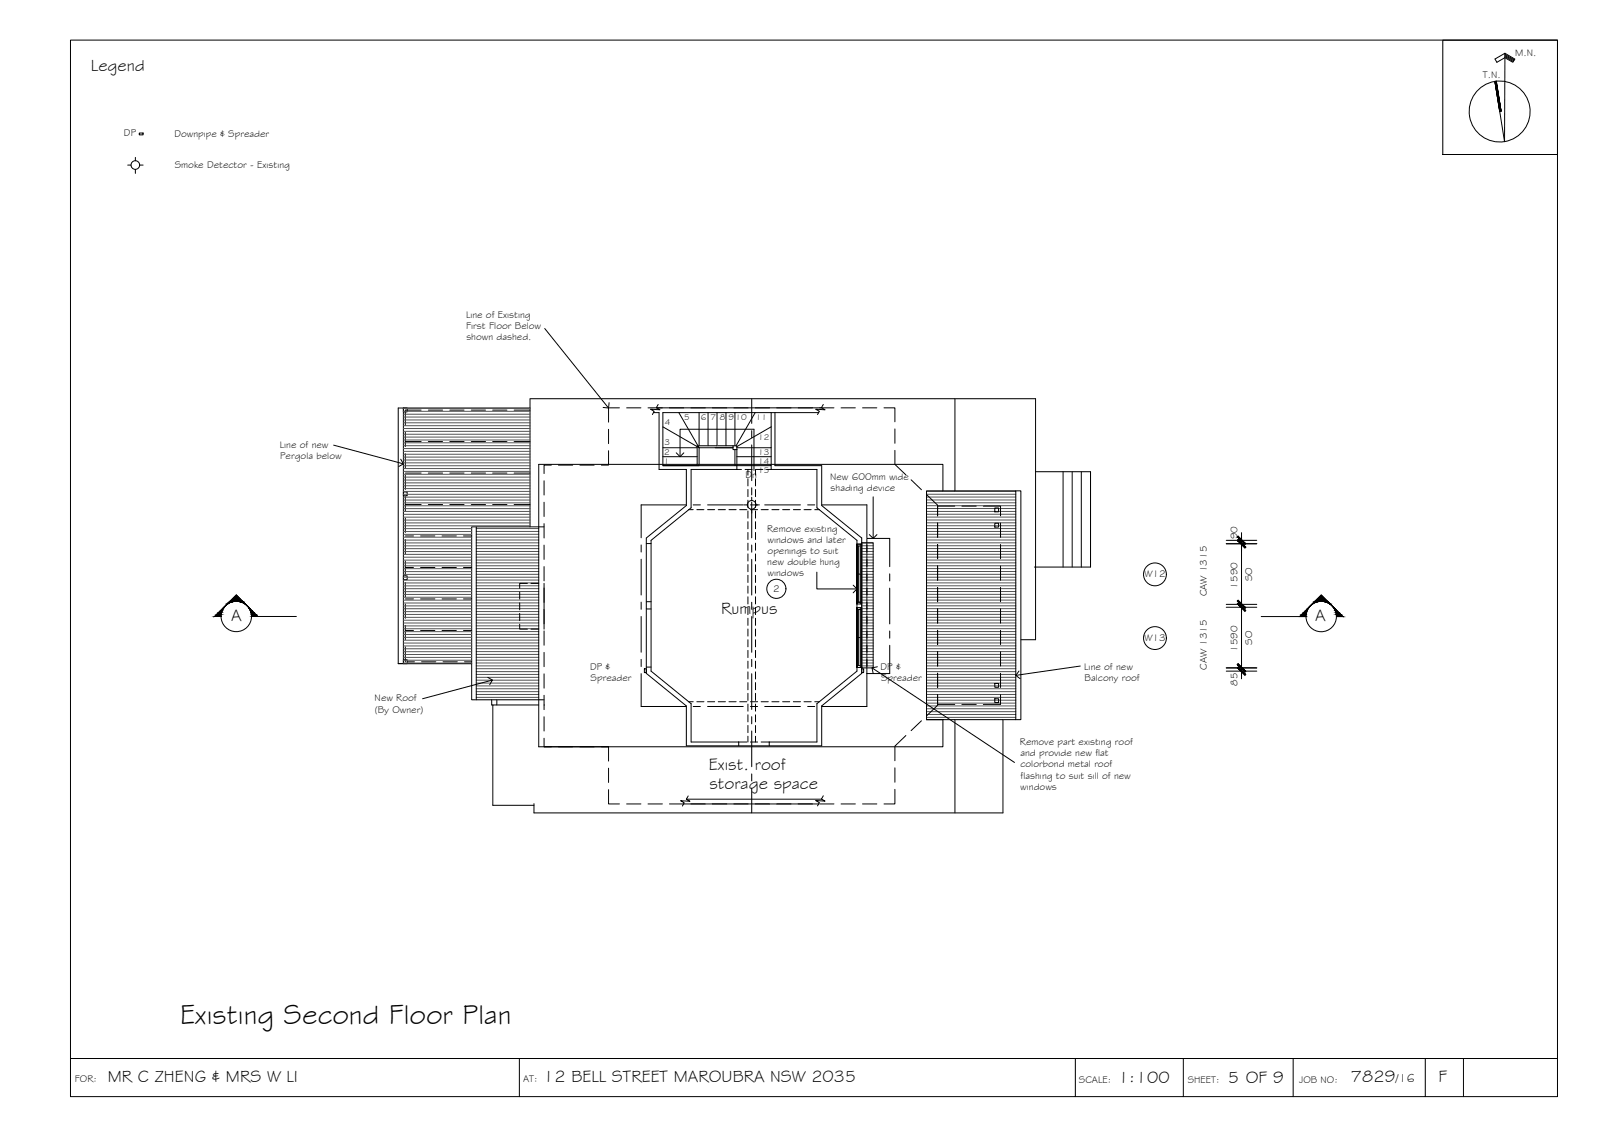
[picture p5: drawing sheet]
<svg xmlns="http://www.w3.org/2000/svg" width="420mm" height="297mm" viewBox="0 0 420 297" stroke-linecap="round" stroke-linejoin="round" font-family="sans-serif">
<!-- layer: HATCH -->
<g fill="none" stroke="#545454" stroke-width=".26">
<path d="M105.8 119.8h33.2M105.8 119.1h33.2M105.8 118.3h33.2M105.8 117.6h33.2M105.8 116.9h33.2M105.8 116.1h33.2M105.8 115.4h33.2M105.8 114.6h33.2M105.8 113.8h33.2M105.8 113.1h33.2M105.8 112.3h33.2M105.8 111.6h33.2"/>
<path d="M105.8 110.8h33.2M105.8 110.1h33.2M105.8 109.3h33.2M105.8 108.6h33.2M105.8 107.8h33.2M105.8 107.1h33.2M105.8 139.4h17.9M105.8 137.9h33.2M105.8 135.6h33.2M105.8 134.1h33.2M105.8 132.6h33.2M105.8 131.1h33.2"/>
<path d="M105.8 130.3h33.2M105.8 128.8h33.2M105.8 138.6h17.9M105.8 137.1h33.2M105.8 136.3h33.2M105.8 134.8h33.2M105.8 133.3h33.2M105.8 131.8h33.2M105.8 129.6h33.2M105.8 128.1h33.2M105.8 127.4h33.2M105.8 126.6h33.2"/>
<path d="M105.8 125.8h33.2M105.8 125.1h33.2M105.8 124.3h33.2M105.8 123.6h33.2M105.8 122.8h33.2M105.8 122.1h33.2M105.8 121.3h33.2M105.8 120.6h33.2M124.9 139.3h16.4M124.9 138.6h16.4M243 139.3h23.4M243 138.6h23.4"/>
<path d="M243 137.8h23.4M243 137.1h23.4M243 136.3h23.4M243 135.6h23.4M243 134.8h23.4M243 134.1h23.4M243 133.3h23.4M243 132.6h23.4M243 131.8h23.4M243 131.1h23.4M243 130.3h23.4M243 129.6h23.4"/>
<path d="M243 128.8h23.4M105.8 159.6h17.9M105.8 158.1h17.9M105.8 156.6h17.9M105.8 155.8h17.9M105.8 154.3h17.9M105.8 152.8h17.9M105.8 151.3h17.9M105.8 149.9h17.9M105.8 149.1h17.9M105.8 147.6h17.9M105.8 146.1h17.9"/>
<path d="M105.8 144.6h17.9M105.8 143.1h17.9M105.8 142.3h17.9M105.8 140.8h17.9M105.8 158.8h17.9M105.8 157.3h17.9M105.8 155.1h17.9M105.8 153.6h17.9M105.8 152.1h17.9M105.8 150.6h17.9M105.8 148.4h17.9M105.8 146.8h17.9"/>
<path d="M105.8 145.3h17.9M105.8 143.8h17.9M105.8 141.6h17.9M105.8 140.1h17.9M124.9 159.6h16.4M124.9 158.8h16.4M124.9 158.1h16.4M124.9 157.3h16.4M124.9 156.6h16.4M124.9 155.8h16.4M124.9 155.1h16.4M124.9 154.3h16.4"/>
<path d="M124.9 153.6h16.4M124.9 152.8h16.4M124.9 152.1h16.4M124.9 151.3h16.4M124.9 150.6h16.4M124.9 149.8h16.4M124.9 149.1h16.4M124.9 148.3h16.4M124.9 147.6h16.4M124.9 146.8h16.4M124.9 146.1h16.4M124.9 145.3h16.4"/>
<path d="M124.9 144.6h16.4M124.9 143.8h16.4M124.9 143.1h16.4M124.9 142.3h16.4M124.9 141.6h16.4M124.9 140.8h16.4M124.9 140.1h16.4M226 159.6h3M226 158.8h3M226 158.1h3M226 157.3h3M226 156.6h3"/>
<path d="M226 155.8h3M226 155.1h3M226 154.3h3M226 153.6h3M226 152.8h3M226 152.1h3M226 151.3h3M226 150.6h3M226 149.8h3M226 149.1h3M226 148.3h3M226 147.6h3"/>
<path d="M226 146.8h3M226 146.1h3M226 145.3h3M226 144.6h3M226 143.8h3M226 143.1h3M226 142.3h3M243 159.6h23.4M243 158.8h23.4M243 158.1h23.4M243 157.3h23.4M243 156.6h23.4"/>
<path d="M243 155.8h23.4M243 155.1h23.4M243 154.3h23.4M243 153.6h23.4M243 152.8h23.4M243 152.1h23.4M243 151.3h23.4M243 150.6h23.4M243 149.8h23.4M243 149.1h23.4M243 148.3h23.4M243 147.6h23.4"/>
<path d="M243 146.8h23.4M243 146.1h23.4M243 145.3h23.4M243 144.6h23.4M243 143.8h23.4M243 143.1h23.4M243 142.3h23.4M243 141.6h23.4M243 140.8h23.4M243 140.1h23.4M105.8 173.8h17.9M105.8 173.1h17.9"/>
<path d="M105.8 171.6h17.9M105.8 170.1h17.9M105.8 168.6h17.9M105.8 167.8h17.9M105.8 166.3h17.9M105.8 164.8h17.9M105.8 163.3h17.9M105.8 161.1h17.9M105.8 172.4h17.9M105.8 170.9h17.9M105.8 169.3h17.9M105.8 167.1h17.9"/>
<path d="M105.8 165.6h17.9M105.8 164.1h17.9M105.8 162.6h17.9M105.8 161.9h17.9M105.8 160.4h17.9M124.9 164.8h16.4M124.9 164.1h16.4M124.9 163.3h16.4M124.9 162.6h16.4M124.9 161.8h16.4M124.9 161.1h16.4M124.9 160.3h16.4"/>
<path d="M124.9 179.8h16.4M124.9 179.1h16.4M124.9 178.3h16.4M124.9 177.6h16.4M124.9 176.8h16.4M124.9 176.1h16.4M124.9 175.3h16.4M124.9 174.6h16.4M124.9 173.8h16.4M124.9 173.1h16.4M124.9 172.3h16.4M124.9 171.6h16.4"/>
<path d="M124.9 170.8h16.4M124.9 170.1h16.4M124.9 169.3h16.4M124.9 168.6h16.4M124.9 167.8h16.4M124.9 167.1h16.4M124.9 166.3h16.4M124.9 165.6h16.4M226 174.6h3M226 173.8h3M226 173.1h3M226 172.3h3"/>
<path d="M226 171.6h3M226 170.8h3M226 170.1h3M226 169.3h3M226 168.6h3M226 167.8h3M226 167.1h3M226 166.3h3M226 165.6h3M226 164.8h3M226 164.1h3M226 163.3h3"/>
<path d="M226 162.6h3M226 161.8h3M226 161.1h3M226 160.3h3M243 179.8h23.4M243 179.1h23.4M243 178.3h23.4M243 177.6h23.4M243 176.8h23.4M243 176.1h23.4M243 175.3h23.4M243 174.6h23.4"/>
<path d="M243 173.8h23.4M243 173.1h23.4M243 172.3h23.4M243 171.6h23.4M243 170.8h23.4M243 170.1h23.4M243 169.3h23.4M243 168.6h23.4M243 167.8h23.4M243 167.1h23.4M243 166.3h23.4M243 165.6h23.4"/>
<path d="M243 164.8h23.4M243 164.1h23.4M243 163.3h23.4M243 162.6h23.4M243 161.8h23.4M243 161.1h23.4M243 160.3h23.4M124.9 182.8h16.4M124.9 182.1h16.4M124.9 181.3h16.4M124.9 180.6h16.4M243 188.1h23.4"/>
<path d="M243 187.3h23.4M243 186.6h23.4M243 185.8h23.4M243 185.1h23.4M243 184.3h23.4M243 183.6h23.4M243 182.8h23.4M243 182.1h23.4M243 181.3h23.4M243 180.6h23.4"/>
</g>
<!-- layer: BORDER -->
<g fill="none" stroke="#000" stroke-width=".26">
<path d="M18.5 10.5h390v277h-390zM378.4 10.5h30.1v30h-30.1zM394.7 14.3l2.5 1.4M394.7 14.6l2.4 1.3M394.7 14.8l2.2 1.3M394.7 14l2.6 1.5-.5 .8-2.1-1.2-2.1 1.2-.5-.8 2.6-1.5-.1 23.1-2.5-15.7M392.4 21.3l1.3 7.9M18.5 277.5h390M136.2 277.5v10M282 277.5v10M310.4 277.5v10M339.2 277.5v10"/>
<path d="M373.8 277.5v10M383.8 277.5v10"/>
<circle cx="393.3" cy="29.2" r="8"/>
</g>
<!-- layer: ROOFPLAN EXIST. -->
<g fill="none" stroke="#000" stroke-width=".26">
<path d="M139 104.5h132.6v63.2h-3.9M139 104.6v33.5M197.2 104.5v6.5M197.2 112.9v1.9M197.2 116.6v9.4M179.9 132.4h-11.7v8.6M181.8 132.4h1.9M185.6 132.4h9.3M196.8 132.4h1.9M197.2 127.9v1.9M197.2 131.6v9.4M200.6 132.4h9.3"/>
<path d="M211.8 132.4h1.9M215.6 132.4h11.8v8.6M247.3 128.7v-7h-106v74.1h106v-7.1M136.3 155.2v1.9M136.3 158v1.9M138.3 152.9h-2v1.4M139.3 152.9h2M142.7 152.9v12M168.2 142.9v1.8M168.2 146.6v9.4M168.2 157.9v1.8M197.2 142.9v1.9"/>
<path d="M197.2 146.6v9.4M197.2 157.9v1.9M227.4 142.9v1.8M227.4 146.6v9.4M227.4 157.9v1.8M136.3 163.6v1.3h2M136.3 160.8v1.9M139.3 164.9h2M168.2 161.6v9.4M168.2 172.9v1.8M168.2 176.6v8.6h11.7M197.2 161.6v9.4"/>
<path d="M197.2 172.9v1.9M197.2 176.6v9.4M227.4 161.6v9.4M227.4 172.9v1.8M227.4 176.6v8.6h-11.8M141.3 184.8h-12v26.3h10.7M142.7 184.8h.1M181.8 185.2h1.9M185.6 185.2h9.3M196.8 185.2h1.9M197.2 187.9v1.9M197.2 191.6v9.4"/>
<path d="M200.6 185.2h9.3M211.8 185.2h1.9M263 188.7v24.4h-123v-2.4M197.2 202.9v1.9M197.2 206.6v6.5"/>
</g>
<!-- layer: 0.13 -->
<g fill="none" stroke="#000" stroke-width=".26">
<path d="M106.3 113.3v3.8M106.3 118.9v3.8M106.3 115.8h4.2M110.5 107.5h-4.2v4M112.3 107.5h3.8M112.3 115.8h3.8M118 107.5h3.7M118 115.8h3.7M123.6 107.5h3.7M123.6 115.8h3.7M129.2 107.5h3.8M129.2 115.8h3.8"/>
<path d="M134.8 107.5h4.2M134.8 115.8h4.2M172.6 106l-.5 .9 1 .5-2.5-.1 1 .5-.5 .9M215.9 106l-.5 .9 1 .5-2.5-.1 1 .5-.5 .9M250.5 104.5v24.2M106.3 124.6v3.7M106.3 130.2v3.8M106.3 135.8v3.8M106.3 124h4.2M106.3 132.3h4.2M112.3 124h3.8M112.3 132.3h3.8"/>
<path d="M118 124h3.7M118 132.3h3.7M123.6 124h3.7M123.6 132.3h3.7M129.2 124h3.8M129.2 132.3h3.8M134.8 124h4.2M134.8 132.3h4.2M180.6 133.6h1.2M182.8 133.6h1.8M185.6 133.6h1.8M188.4 133.6h1.9"/>
<path d="M191.2 133.6h1.9M193.3 123.1h1.2M194 133.6h1.9M195.4 123.1h1.9M196.2 123.1v1.5M196.2 125.5v1.9M196.2 128.3v1.9M196.2 131.1v1.9M196.2 134v1.8M196.2 136.8v1.8M196.2 139.6v1.8M196.8 133.6h1.9"/>
<path d="M198.1 123.1v1.5M198.1 125.5v1.9M198.1 128.3v1.9M198.1 131.1v1.9M198.1 134v1.8M198.1 136.8v1.8M198.1 139.6v1.8M198.2 123.1h1.9M199.6 133.6h1.9M201 123.1h1.3M202.4 133.6h1.9M205.3 133.6h1.8"/>
<path d="M208.1 133.6h1.8M210.9 133.6h1.9M213.7 133.6h1.2M260.9 133.2h1v1h-1zM260.9 137.2h1v1h-1zM271.6 123.7h14.4v25h-14.7M278.8 123.7v25M281.2 123.7v25M283.6 123.7v25M286 123.7v25M106.3 141.4v3.8M106.3 147.1v3.7"/>
<path d="M106.3 152.7v3.8M106.3 158.3v3.8M106.3 140.5h2.1M106.3 148.8h2.1M106.3 157h2.1M110.3 140.5h3.8M110.3 148.8h3.8M110.3 157h3.8M115.9 140.5h3.8M115.9 148.8h3.8M115.9 157h3.8M121.6 140.5h2.1"/>
<path d="M121.6 148.8h2.1M121.6 157h2.1M196.2 142.4v1.9M196.2 145.2v1.9M196.2 148v1.9M196.2 150.8v1.9M196.2 153.6v1.9M196.2 156.5v1.8M196.2 159.3v1.8M198.1 142.4v1.9M198.1 145.2v1.9M198.1 148v1.9"/>
<path d="M198.1 150.8v1.9M198.1 153.6v1.9M198.1 156.5v1.8M198.1 159.3v1.8M106.3 163.9v3.8M106.3 169.6v3.9M106.3 165.3h2.1M106.8 173.5h1.9M110.3 165.3h3.8M110.6 173.5h3.7M115.9 165.3h3.8M116.2 173.5h3.7"/>
<path d="M121.6 165.3h2.1M121.8 173.5h1.9M196.2 162.1v1.8M196.2 164.9v1.9M196.2 167.7v1.9M196.2 170.5v1.9M196.2 173.3v1.9M196.2 176.1v1.9M196.2 179v1.8M198.1 162.1v1.8M198.1 164.9v1.9M198.1 167.7v1.9"/>
<path d="M198.1 170.5v1.9M198.1 173.3v1.9M198.1 176.1v1.9M198.1 179v1.8M260.9 179.2h1v1h-1zM180.6 184h1.2M182.8 184h1.8M185.6 184h1.8M188.4 184h1.9M191.2 184h1.9M193.7 194.5h2.2M194 184h1.9"/>
<path d="M196.2 181.8v1.8M196.2 184.6v1.9M196.2 187.4v1.9M196.2 190.2v1.9M196.2 193v1.5M196.8 184h1.9M196.8 194.5h1.9M198.1 181.8v1.8M198.1 184.6v1.9M198.1 187.4v1.9M198.1 190.2v1.9M198.1 193v1.5"/>
<path d="M199.6 184h1.9M199.6 194.5h2.1M202.4 184h1.9M205.3 184h1.8M208.1 184h1.8M210.9 184h1.9M213.7 184h1.2M250.5 188.7v24.4M260.9 183.2h1v1h-1zM180.5 208.7l-.5 .8 1 .6-2.5-.2 1 .6-.5 .8M215.9 208.6l-.5 .9 1 .5-2.5-.1 1 .5-.5 .9"/>
</g>
<!-- layer: 0 -->
<g fill="none" stroke="#000" stroke-width=".26">
<path d="M142.9 86.1l16.7 20.9M87.5 116.7l18.3 4.9M159.8 105.6l-.2 1.4-1.4-.2M177.4 118.7l1 1 1-1M197.7 112.5h-19.3v7.2M105.1 120.4l.7 1.2-1.2 .7M229 130.3v10.9M214.2 150v4.4h10.6M223.8 153.4l1 1-1 1M228 140.2l1 1 1-1M127.9 177.6l1.2 .7-.7 1.2M129.1 178.3l-18.3 4.9"/>
<path d="M228.7 175.1l37.4 24.8M230.1 174.8l-1.4 .3 .3 1.4M267.3 175.9l-.9 1.2 1.1 .8M283.3 174.6l-16.9 2.5"/>
</g>
<!-- layer: EXISTING -->
<g fill="none" stroke="#000" stroke-width=".26">
<path d="M159.6 118.2v3.7h-1.9M159.6 112.6v3.7M162.5 106.9h-2.9v3.8M164.3 106.9h3.8M170 106.9h48.7M171.4 108.2h1.5v14.9h7.1v9.4l-10.5 8.5v35.5l10.5 8.6v10.4h35.5v-10.4l10.5-8.6v-35.5l-10.5-8.5v-10.4h-12.3v-13.9M173.8 117.4h9M173.8 119.7h9M178 108.2l5.4 9.2-9.6-5.5M183.4 108.2v8.7M185.7 108.2v8.7M188.1 108.2v8.4"/>
<path d="M190.4 108.2v8.7M192.2 116.9h1.1v1h-1.1zM192.2 116.9h-9.4v5.2M192.8 108.2v8.7M192.8 117.9v4.2M193.3 117.9v5.2h-12v10l-10.5 8.6v34.3l10.5 8.5v10h12.4v1M193.3 117.4h9M193.3 119.7h9M197.7 112.5v10.8M198.1 108.2l-5.1 8.7M202.3 108.2v13.9h-28.5M202.3 111.9l-9 5.2"/>
<path d="M214.7 108.2h-40.9v13.9h9.6v-4.7h8.8M220.6 106.9h3.7M226.2 106.9h3.8M231.8 106.9h2.9v3.7M234.7 118.1v3.6l2.9 2.8M234.7 112.5v3.7M142.7 126v3.8M142.7 131.7v3.7M142.7 137.3v3.7M144.6 121.9h-1.9v2.3M146.5 121.9h3.7M152.1 121.9h3.7"/>
<path d="M202.3 122.1v1h12v10l10.5 8.6v34.3l-10.5 8.5v10h-12.6v1M239 125.8l2.7 2.6M243 129.7l2.9 2.7v2.8M245.9 137.1v3.8M142.7 142.9v3.8M142.7 148.5v3.8M142.7 154.2v3.7M142.7 159.8v3.7M169.5 142.5h1.3M169.5 157.7h1.3M169.5 159.7h1.3M224.8 142.7h1.2"/>
<path d="M224.8 157.9h1.2M224.8 159.8h1.2M245.9 142.7v3.8M245.9 148.4v3.7M245.9 154v3.7M245.9 159.6v3.8M142.7 165.4v3.8M142.7 171v3.8M142.7 176.7v3.7M169.5 174.9h1.3M224.8 175h1.2M245.9 165.2v3.8"/>
<path d="M245.9 170.9v3.7M245.9 176.5v3.7M142.7 193.5v2.3h1.9M142.7 195.8h16.9M142.7 182.3v3.7M142.7 187.9v3.8M157.7 195.8h1.9v3.7M237.6 192.8l-2.9 2.8v3.8M241.7 189l-2.7 2.6M245.9 182.1v2.8l-2.9 2.8M159.6 207v3.8h2.9M159.6 201.4v3.7"/>
<path d="M164.3 210.8h3.8M170 210.8h3.7M175.6 210.8h39.1M180 209.5h35.5M215 210.8h3.7M220.6 210.8h3.7M226.2 210.8h3.8M234.7 206.9v3.9h-2.9M234.7 201.3v3.8"/>
</g>
<!-- layer: SERVICES -->
<g fill="none" stroke="#000" stroke-width=".26">
<path d="M36.5 34.9h1v.5h-1zM33.5 43.3h.9M35.5 41.3v.9M35.5 44.4v1.1M36.6 43.3h.9M195.1 132.4h.9M197.2 130.4v.8M197.2 133.5v1M198.3 132.4h.9M169 175.3h.5v1h-.5zM226 175.3h.5v1h-.5z"/>
<circle cx="35.5" cy="43.3" r="1.13"/>
<circle cx="197.1" cy="132.4" r="1.13"/>
</g>
<!-- layer: BORDER -->
<g fill="#000" stroke="#000" stroke-width=".26">
<path d="M392.1 21.4l1.2 7.8zM392.1 21.4l.3-.1 1 7.9z"/>
<path d="M392.4 21.3l1 7.9h.3zM392.4 21.3l1.3 7.9z"/>
</g>
<!-- layer: SECTION POINT -->
<g fill="#000" stroke="#000" stroke-width=".26">
<path d="M58.7 159.2l.4-.4zM59.8 158.1h.3l-.6 .3zM60.3 157.6l1.7-1.6 1.6 1.6zM64.4 158.4l.4 .4zM64.8 158.8l.4 .4zM343.7 158.8l-.4 .4zM343.7 158.8l.4-.4zM344.9 157.6l1.6-1.6 1.7 1.6zM348.4 158.1l.6 .3zM349.3 158.8l.4 .4z"/>
<path d="M58.3 159.6h.2l-.6 .5zM57.9 160.1h.4l.2-.5z"/>
<path d="M58.7 159.2l-.4 .4zM58.3 159.6l.5-.4z"/>
<path d="M60.1 157.9h.5l-.8 .2zM59.8 158.1l.8-.2z"/>
<path d="M59.5 158.4l.6-.3zM59.5 158.4l-.4 .4z"/>
<path d="M60.1 157.9l1-.2zM60.1 157.9l1-.2z"/>
<path d="M60.3 157.6h1.4zM60.2 157.7l1.5-.1z"/>
<path d="M62.3 157.6h1.3zM62.8 157.7h.9z"/>
<path d="M62.8 157.7h.9l-.3 .2zM63.4 157.9h.5l-.2-.2z"/>
<path d="M63.4 157.9h.5v.2zM63.9 157.9v.2h.2z"/>
<path d="M63.9 158.1l.5 .3zM64.1 158.1l.3 .3z"/>
<path d="M65.2 159.2l.2 .4zM65.2 159.2l.2 .4h.2z"/>
<path d="M65.4 159.6h.2l.1 .5zM65.6 159.6l.1 .5h.4z"/>
<path d="M342.9 159.6l-.1 .5 .3-.5zM342.9 159.6l-.1 .5h-.4z"/>
<path d="M343.3 159.2l-.2 .4zM342.9 159.6l.4-.4-.2 .4z"/>
<path d="M344.4 158.1l-.3 .3 .5-.3zM344.4 158.1l-.3 .3z"/>
<path d="M344.6 157.9v.2l.5-.2zM344.4 158.1l.2-.2v.2z"/>
<path d="M344.8 157.7l.3 .2 .6-.2zM344.8 157.7l.3 .2h-.5z"/>
<path d="M344.9 157.6h1.3zM344.9 157.6l.8 .1z"/>
<path d="M346.8 157.6l1.5 .1zM346.8 157.6l1.5 .1z"/>
<path d="M347.4 157.7l1 .2-.1-.2zM347.4 157.7l1 .2z"/>
<path d="M347.9 157.9l.8 .2-.3-.2zM347.9 157.9l.8 .2z"/>
<path d="M348.4 158.1l.6 .3zM348.9 158.4l.4 .4z"/>
<path d="M349.7 159.2l.5 .4zM349.7 159.2l.5 .4h-.2z"/>
<path d="M350 159.6l.7 .5zM350 159.6l.7 .5h-.5z"/>
<path d="M56.3 161.6l.5-.5h1.2zM56.3 161.6h1.7v-.5z"/>
<path d="M57.3 160.6h.8l-1.3 .5zM56.8 161.1h1.2l.1-.5z"/>
<path d="M57.3 160.6l.6-.5h.4zM57.3 160.6h.8l.2-.5z"/>
<path d="M65.7 160.1h.4l-.3 .5zM66.1 160.1l-.3 .5h.8z"/>
<path d="M65.8 160.6h.8l-.7 .5zM65.9 161.1h1.2l-.5-.5z"/>
<path d="M65.9 161.1h1.2l-1.1 .5zM66 161.6h1.6l-.5-.5z"/>
<path d="M341.4 161.1l1.1 .5v-.5zM341.4 161.1l1.1 .5h-1.6z"/>
<path d="M341.9 160.6l.6 .5 .2-.5zM341.9 160.6l.6 .5h-1.1z"/>
<path d="M342.4 160.1l.3 .5 .1-.5zM341.9 160.6l.5-.5 .3 .5z"/>
<path d="M350.2 160.1l.9 .5-.4-.5zM350.2 160.1l.9 .5h-.7z"/>
<path d="M350.4 160.6l1.2 .5-.5-.5zM350.4 160.6l1.2 .5h-1.1z"/>
<path d="M350.5 161.1l1.7 .5-.6-.5zM350.5 161.1l1.7 .5h-1.7z"/>
</g>
<g fill="none" stroke="#000" stroke-width=".26">
<path d="M58 161.6h-1.7l5.7-5.6 5.6 5.6M66 161.6h11.7M330.8 161.6h11.7M340.9 161.6l5.6-5.6 5.7 5.6h-1.7"/>
<circle cx="62" cy="161.6" r="4"/>
<circle cx="346.5" cy="161.6" r="4"/>
</g>
<!-- layer: ROOFPLAN NEW -->
<path d="M105.8 107h1v1h-1zM139 107h-33.2v67M105.8 129h1v1h-1zM105.8 151h1v1h-1zM104.4 174h19.3M105.8 173h1v1h-1zM130.3 183.5v1.3M243 188.7v-60h23.4v60h-23.4h4.3" fill="none" stroke="#000" stroke-width=".26"/>
<!-- layer: NEWWORK -->
<g fill="none" stroke="#000" stroke-width=".26">
<path d="M105.8 107h-1.4v67h19.3M245.9 137.1v3.8M250.4 132.7h-4.5v2.5M252.3 132.7h3.7M257.9 132.7h4.5v2.5M262.4 137.1v3.8M266.4 128.7h1.3v60h-1.3M224.8 159.3h1.2M224.8 142.7h1.2M224.8 158.3h1.2M226 142.3h3v32.8h-3zM245.9 142.7v3.8"/>
<path d="M245.9 148.4v3.7M245.9 154v3.7M245.9 159.6v3.8M262.4 142.7v3.8M262.4 148.4v3.7M262.4 154v3.7M262.4 159.6v3.8M224.8 175h1.2M245.9 165.2v3.8M245.9 170.9v3.7M245.9 176.5v3.7M262.4 165.2v3.8"/>
<path d="M262.4 170.9v3.7M262.4 176.5v3.7M129 183.5v1.3h.3M245.9 182.1v2.6h4.5M252.3 184.7h3.7M262.4 182.1v2.6h-4.5"/>
</g>
<!-- layer: WINDOWS -->
<g fill="none" stroke="#000" stroke-width=".26">
<path d="M224.8 159.3v15.7v-15.7M224.8 142.7v15.6v-15.6M224.8 159.8h.8M224.8 142.7v15.6M224.8 159.3v15.7M224.8 143.1h.8M224.8 150.5h.8M224.8 157.9h.8M225.2 143.1v14.8M225.2 159.8v14.7M225.6 142.7v15.6M225.6 159.3v15.7"/>
<path d="M226 142.7v15.6M226 159.3v15.7M224.8 167.1h.8M224.8 174.5h.8"/>
<circle cx="302.9" cy="150.6" r="3"/>
<circle cx="302.9" cy="167.3" r="3"/>
</g>
<!-- layer: DIMENSION -->
<path d="M325.6 139.7v38.3M321.6 142.6h8M321.6 158.4h8M321.6 159.2h8M321.6 141.7h8M321.6 175.1h8M321.6 176h8" fill="none" stroke="#000" stroke-width=".26"/>
<!-- layer: 0 -->
<g fill="#000" stroke="#000" stroke-width=".26">
<path d="M324.5 157.6l2.2 1.7-2-2zM324.5 157.6l2.2 1.7-.2 .2z"/>
<path d="M324.7 140.5l-.2 .3 2.2 1.8zM324.5 140.8l2.2 1.8-.2 .2z"/>
<path d="M324.5 141.7l2 2 .2-.3zM324.5 141.7l.2-.3 2 2z"/>
<path d="M324.5 141.7l2 2 .2-.3zM324.5 141.7l.2-.3 2 2z"/>
<path d="M324.7 174l-.2 .2 2.2 1.8zM324.5 174.2l2.2 1.8-.2 .2z"/>
<path d="M324.7 174l-.2 .2 2.2 1.8zM324.5 174.2l2.2 1.8-.2 .2z"/>
<path d="M324.5 158.3l2 2 .2-.2zM324.5 158.3l.2-.2 2 2z"/>
<path d="M324.5 175.1l2 2 .2-.2zM324.5 175.1l.2-.2 2 2z"/>
</g>
<!-- layer: ROOFPLAN -->
<path d="M227.4 148.6v-7.4h5.9v7.4M227.4 150.4v1.9M227.4 154.2v9.4M233.3 150.4v1.9M233.3 154.2v9.4M227.4 169.2v7.4h5.9v-7.4M227.4 165.4v1.9M233.3 165.4v1.9" fill="none" stroke="#000" stroke-width=".26"/>
<!-- layer: WORK BY OWNER -->
<path d="M124.9 138.1v45.4M142.7 138.1h-19v45.4h19" fill="none" stroke="#000" stroke-width=".26"/>
<!-- layer: TEXT -->
<circle cx="203.6" cy="154.4" r="2.51" fill="none" stroke="#000" stroke-width=".26"/>
<text font-size="7.5" x="47.3" y="268.4">Existing Second Floor Plan</text>
<g font-size="4.5">
<text x="23.9" y="18.5">Legend</text>
<text x="189.2" y="161">Rumpus</text>
<text x="60.7" y="162.7">A</text>
<text x="345" y="162.7">A</text>
<text x="185.9" y="201.8">Exist. roof</text>
<text x="186" y="206.8">storage space</text>
<text x="28.3" y="283.6">MR C ZHENG &amp; MRS W LI</text>
<text x="142.5" y="283.6">12 BELL STREET MAROUBRA NSW 2035</text>
<text x="293.2" y="283.9">1:100</text>
<text x="322.1" y="283.8">5 OF 9</text>
<text x="354.3" y="283.7">7829</text>
<text x="377.3" y="283.7">F</text>
</g>
<text font-size="3.2" x="366.1" y="283.7">/16</text>
<g font-size="2.6">
<text x="397.4" y="14.6">M.N.</text>
<text x="388.9" y="20.5">T.N.</text>
<text x="32.5" y="35.6">DP</text>
<text x="45.7" y="35.9">Downpipe &amp; Spreader</text>
<text x="45.8" y="44.1">Smoke Detector - Existing</text>
<text x="122.2" y="83.4">Line of Existing</text>
<text x="122.2" y="86.3">First Floor Below</text>
<text x="122.3" y="89.2">shown dashed.</text>
<text x="73.4" y="117.4">Line of new</text>
<text x="73.5" y="120.4">Pergola below</text>
<text x="195.5" y="125.4">Dn</text>
<text x="217.7" y="125.9">New 600mm wide</text>
<text x="217.8" y="128.8">shading device</text>
<text x="201.2" y="139.5">Remove existing</text>
<text x="201.3" y="142.4">windows and later</text>
<text x="324.6" y="141.4" transform="rotate(-90 324.6 141.4)">90</text>
<text x="201.2" y="148.2">new double hung</text>
<text x="201.3" y="145.3">openings to suit</text>
<text x="201.3" y="151.1">windows</text>
<text x="202.7" y="155.2">2</text>
<text x="300.2" y="151.4">W12</text>
<text x="324.5" y="154.3" transform="rotate(-90 324.5 154.3)">1590</text>
<text x="328.4" y="152.3" transform="rotate(-90 328.4 152.3)">SO</text>
<text x="316.5" y="156.3" transform="rotate(-90 316.5 156.3)">CAW 1315</text>
<text x="300.2" y="168.1">W13</text>
<text x="324.5" y="171" transform="rotate(-90 324.5 171)">1590</text>
<text x="328.4" y="169" transform="rotate(-90 328.4 169)">SO</text>
<text x="154.8" y="175.6">DP &amp;</text>
<text x="154.9" y="178.6">Spreader</text>
<text x="230.9" y="175.6">DP &amp;</text>
<text x="231.1" y="178.6">Spreader</text>
<text x="284.4" y="175.6">Line of new</text>
<text x="284.5" y="178.5">Balcony roof</text>
<text x="316.5" y="175.7" transform="rotate(-90 316.5 175.7)">CAW 1315</text>
<text x="324.5" y="179.8" transform="rotate(-90 324.5 179.8)">85</text>
<text x="98.3" y="183.9">New Roof</text>
<text x="98.3" y="186.9">(By Owner)</text>
<text x="267.5" y="195.3">Remove part existing roof</text>
<text x="267.6" y="201.2">colorbond metal roof</text>
<text x="267.6" y="198.2">and provide new flat</text>
<text x="267.6" y="207">windows</text>
<text x="267.7" y="204.1">flashing to suit sill of new</text>
<text x="19.6" y="283.7">FOR:</text>
<text x="137.2" y="283.6">AT:</text>
<text x="282.9" y="283.9">SCALE:</text>
<text x="311.5" y="283.9">SHEET:</text>
<text x="340.7" y="283.9">JOB NO:</text>
</g>
<g font-size="2.2">
<text x="174.4" y="111.5">4</text>
<text x="179.4" y="110">5</text>
<text x="183.8" y="110">6</text>
<text x="186.3" y="110">7</text>
<text x="188.8" y="110">8</text>
<text x="191.1" y="110">9</text>
<text x="192.9" y="110">10</text>
<text x="198.2" y="110">11</text>
<text x="174.2" y="119.2">2</text>
<text x="174.3" y="116.7">3</text>
<text x="198.8" y="115.5">12</text>
<text x="198.8" y="119.3">13</text>
<text x="174.1" y="121.7">1</text>
<text x="198.8" y="121.7">14</text>
<text x="198.8" y="124.1">15</text>
</g>
</svg>
